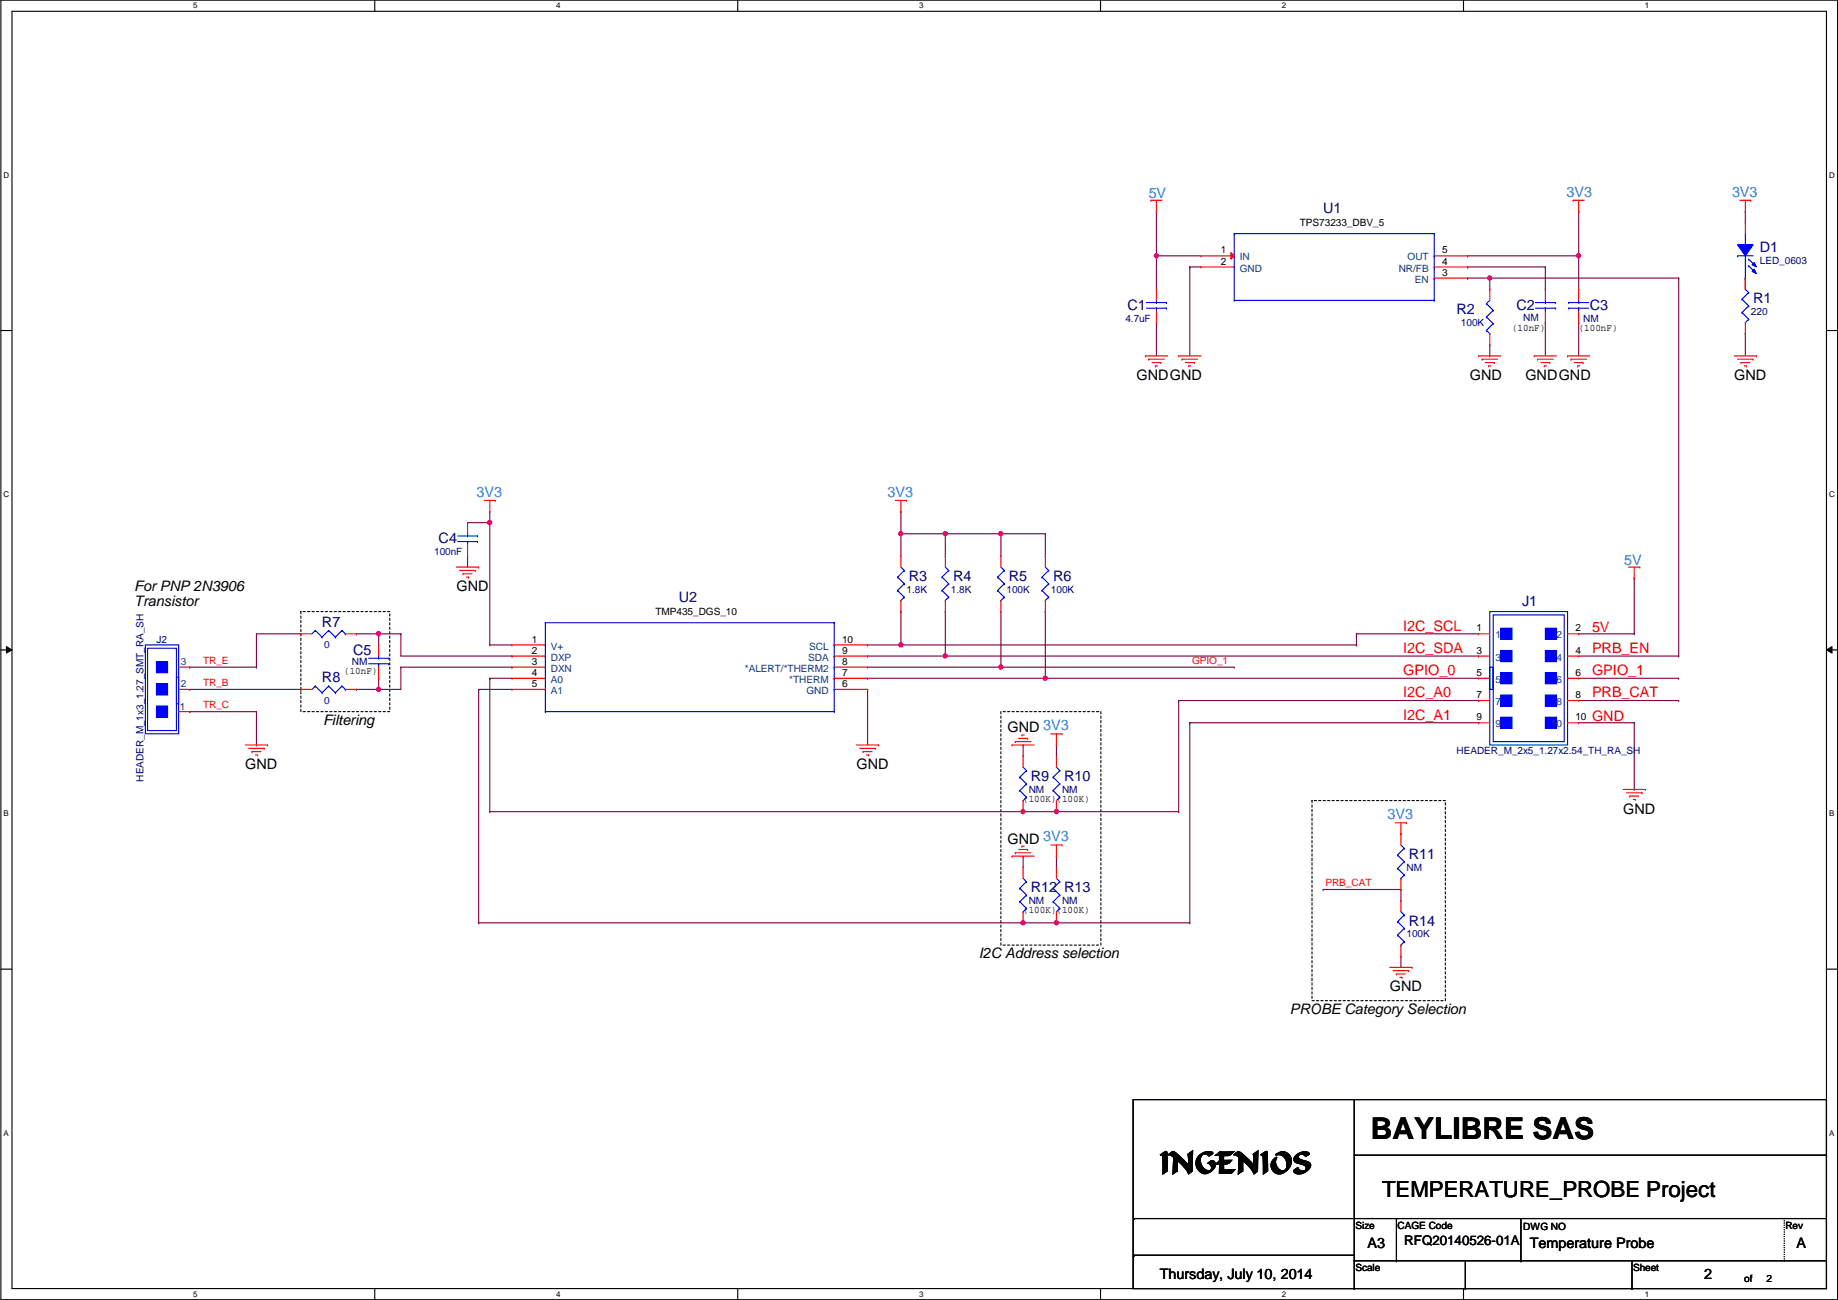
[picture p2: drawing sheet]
<svg xmlns="http://www.w3.org/2000/svg" width="420mm" height="297mm" viewBox="0 0 420 297" stroke-linecap="round" stroke-linejoin="round" font-family="sans-serif">
<path d="M.2 0h419.9v297h-419.9zM2.7 2.6h414.8v291.8h-414.8z" fill="none" stroke="#000" stroke-width=".25"/>
<g fill="#fff">
<path d="M44.2 .3h1v2h-1z"/>
<path d="M44.2 294.7h1v2h-1z"/>
</g>
<path d="M85.7 0v2.6M85.7 294.4v2.6" fill="none" stroke="#000" stroke-width=".25"/>
<g fill="#fff">
<path d="M127.1 .3h1v2h-1z"/>
<path d="M127.1 294.7h1v2h-1z"/>
</g>
<path d="M168.6 0v2.6M168.6 294.4v2.6" fill="none" stroke="#000" stroke-width=".25"/>
<g fill="#fff">
<path d="M210.1 .3h1v2h-1z"/>
<path d="M210.1 294.7h1v2h-1z"/>
</g>
<path d="M251.6 0v2.6M251.6 294.4v2.6" fill="none" stroke="#000" stroke-width=".25"/>
<g fill="#fff">
<path d="M293 .3h1v2h-1z"/>
<path d="M293 294.7h1v2h-1z"/>
</g>
<path d="M334.5 0v2.6M334.5 294.4v2.6" fill="none" stroke="#000" stroke-width=".25"/>
<g fill="#fff">
<path d="M376 .3h1v2h-1z"/>
<path d="M376 294.7h1v2h-1z"/>
<path d="M.8 39h1.3v2h-1.3z"/>
<path d="M418.2 39h1.2v2h-1.2z"/>
<path d="M.8 112h1.3v2h-1.3z"/>
<path d="M418.2 112h1.2v2h-1.2z"/>
</g>
<path d="M.2 75.5h2.5M417.5 75.5h2.6" fill="none" stroke="#000" stroke-width=".25"/>
<g fill="#fff">
<path d="M.8 185h1.2v1.9h-1.2z"/>
<path d="M418.2 185h1.1v1.9h-1.1z"/>
</g>
<path d="M.2 148.5h2.5M417.5 148.5h2.6" fill="none" stroke="#000" stroke-width=".25"/>
<path d="M1.5 147.7l1.2 .8-1.2 .7zM417.5 148.5l1.3-.8v1.5z" fill="#000"/>
<path d="M1.5 147.7l1.2 .8-1.2 .7zM417.5 148.5l1.3-.8v1.5z" fill="none" stroke="#000" stroke-width=".23"/>
<g fill="#fff">
<path d="M.8 257.9h1.2v2h-1.2z"/>
<path d="M418.2 257.9h1.1v2h-1.1z"/>
</g>
<path d="M.2 221.4h2.5M417.5 221.4h2.6" fill="none" stroke="#000" stroke-width=".25"/>
<path d="M68.8 139.7h20.3v22.9h-20.3zM228.8 162.6h22.9v53.3h-22.9zM299.9 182.9h30.5v45.7h-30.5z" fill="none" stroke="#000" stroke-width=".25" stroke-dasharray=".5 .5"/>
<path d="M198.3 147.4h.1M198.3 149.9h.1M198.3 147.4h7.6M198.3 149.9h17.8" fill="none" stroke="#800040" stroke-width=".25"/>
<circle cx="216.1" cy="149.9" r=".49" fill="#f0f"/>
<circle cx="216.1" cy="149.9" r=".49" fill="none" stroke="#f0f" stroke-width=".25"/>
<path d="M106.9 119.4h.1M112 116.9h.1M112 116.9v2.5h-5.1M106.9 127h.1M106.9 127v2.6M198.3 157.5h.1M198.3 157.5v12.7" fill="none" stroke="#800040" stroke-width=".25"/>
<circle cx="111.9" cy="119.4" r=".49" fill="#f0f"/>
<circle cx="111.9" cy="119.4" r=".49" fill="none" stroke="#f0f" stroke-width=".25"/>
<path d="M112 119.4h.1M112 119.4v28M86.6 144.8h.1M86.6 144.8h5M91.6 144.8h.1M91.6 144.8v5.1" fill="none" stroke="#800040" stroke-width=".25"/>
<circle cx="86.5" cy="144.8" r=".49" fill="#f0f"/>
<circle cx="86.5" cy="144.8" r=".49" fill="none" stroke="#f0f" stroke-width=".25"/>
<path d="M81.5 144.8h.1M81.5 157.5h.1M81.5 144.8h5.1M86.6 157.5h.1M86.6 144.8h.1M86.6 155h.1M86.6 144.8v2.6M86.6 155v2.5M91.6 152.4h.1M91.6 152.4v5.1h-10.1" fill="none" stroke="#800040" stroke-width=".25"/>
<circle cx="86.5" cy="157.5" r=".49" fill="#f0f"/>
<circle cx="86.5" cy="157.5" r=".49" fill="none" stroke="#f0f" stroke-width=".25"/>
<path d="M205.9 116.9h.1M205.9 116.9v5.1M205.9 122h.1M205.9 122h10.2M216.1 122h.1M216.1 122v5" fill="none" stroke="#800040" stroke-width=".25"/>
<circle cx="216.1" cy="121.9" r=".49" fill="#f0f"/>
<circle cx="216.1" cy="121.9" r=".49" fill="none" stroke="#f0f" stroke-width=".25"/>
<circle cx="205.9" cy="121.9" r=".49" fill="#f0f"/>
<circle cx="205.9" cy="121.9" r=".49" fill="none" stroke="#f0f" stroke-width=".25"/>
<path d="M205.9 122h.1M205.9 139.7h.1M205.9 122v5M205.9 139.7v7.7h104.2M216.1 122h12.7M228.8 122h.1M310.1 147.4h.1" fill="none" stroke="#800040" stroke-width=".25"/>
<circle cx="205.9" cy="147.3" r=".49" fill="#f0f"/>
<circle cx="205.9" cy="147.3" r=".49" fill="none" stroke="#f0f" stroke-width=".25"/>
<path d="M216.1 139.7h.1M216.1 139.7v10.2M239 139.7h.1M239 139.7v15.3h-40.7M198.3 155h.1" fill="none" stroke="#800040" stroke-width=".25"/>
<circle cx="238.9" cy="155" r=".49" fill="#f0f"/>
<circle cx="238.9" cy="155" r=".49" fill="none" stroke="#f0f" stroke-width=".25"/>
<path d="M216.1 149.9h121.9M239 155h.1M239 155h99M338 149.9h.1M112 185.5h.1M112 185.5h121.9" fill="none" stroke="#800040" stroke-width=".25"/>
<circle cx="233.9" cy="185.4" r=".49" fill="#f0f"/>
<circle cx="233.9" cy="185.4" r=".49" fill="none" stroke="#f0f" stroke-width=".25"/>
<path d="M233.9 185.5h.1M233.9 185.5h35.5M269.4 185.5h.1" fill="none" stroke="#800040" stroke-width=".25"/>
<circle cx="241.5" cy="185.4" r=".49" fill="#f0f"/>
<circle cx="241.5" cy="185.4" r=".49" fill="none" stroke="#f0f" stroke-width=".25"/>
<path d="M269.4 160.1h.1M269.4 160.1v25.4M269.4 160.1h68.6M338 160.1h.1M109.4 210.9h.1M109.4 210.9h124.5" fill="none" stroke="#800040" stroke-width=".25"/>
<circle cx="233.9" cy="210.8" r=".49" fill="#f0f"/>
<circle cx="233.9" cy="210.8" r=".49" fill="none" stroke="#f0f" stroke-width=".25"/>
<path d="M233.9 210.9h.1M233.9 210.9h38.1M272 210.9h.1" fill="none" stroke="#800040" stroke-width=".25"/>
<circle cx="241.5" cy="210.8" r=".49" fill="#f0f"/>
<circle cx="241.5" cy="210.8" r=".49" fill="none" stroke="#f0f" stroke-width=".25"/>
<g fill="none" stroke="#800040" stroke-width=".25">
<path d="M264.4 58.5h.1M264.4 58.5h10.1M233.9 170.2h.1M233.9 170.2v2.6M241.5 170.2h.1M241.5 170.2v2.6M272 165.1h.1M272 165.1v45.8M272 165.1h66M338 165.1h.1M233.9 195.6h.1M233.9 195.6v2.6"/>
<path d="M241.5 195.6h.1M241.5 195.6v2.6"/>
</g>
<circle cx="264.3" cy="58.4" r=".49" fill="#f0f"/>
<circle cx="264.3" cy="58.4" r=".49" fill="none" stroke="#f0f" stroke-width=".25"/>
<path d="M264.4 48.3h.1M264.4 58.5h.1M264.4 48.3v17.8M360.9 48.3h.1M360.9 48.3v10.2M264.4 73.7h.1M264.4 73.7v7.6M272 61h.1M272 61v20.3M272 61h2.5" fill="none" stroke="#800040" stroke-width=".25"/>
<circle cx="360.9" cy="58.4" r=".49" fill="#f0f"/>
<circle cx="360.9" cy="58.4" r=".49" fill="none" stroke="#f0f" stroke-width=".25"/>
<g fill="none" stroke="#800040" stroke-width=".25">
<path d="M335.5 58.5h.1M335.5 58.5h25.4M360.9 58.5h.1M360.9 58.5v7.6M335.5 61h.1M335.5 61h17.8M340.6 63.5h.1M340.6 63.5h43.1M353.3 73.7h.1M353.3 61h.1M353.3 61v5.1M353.3 73.7v7.6"/>
<path d="M360.9 73.7h.1M360.9 73.7v7.6"/>
</g>
<circle cx="340.5" cy="63.5" r=".49" fill="#f0f"/>
<circle cx="340.5" cy="63.5" r=".49" fill="none" stroke="#f0f" stroke-width=".25"/>
<g fill="none" stroke="#800040" stroke-width=".25">
<path d="M399 48.3h.1M399 48.3v2.5M335.5 63.5h.1M335.5 63.5h5.1M340.6 63.5h.1M340.6 63.5v2.6M340.6 78.8v2.5M383.7 63.5h.1M383.7 63.5v86.4M399 76.2h.1M399 63.5h.1M399 63.5v2.6"/>
<path d="M399 76.2v5.1M340.6 81.3h.1M373.6 132.1h.1M373.6 132.1v12.7M198.3 152.4h30.5M228.8 152.4h.1M310.1 144.8h.1M310.1 147.4h.1M310.1 144.8h27.9M310.1 144.8v2.6M360.9 144.8h12.7M360.9 155h22.8"/>
<path d="M360.9 149.9h22.8M373.6 144.8h.1M383.7 155h.1M383.7 149.9h.1M360.9 165.1h12.7M360.9 160.1h22.8M373.6 165.1h.1M373.6 165.1v15.3M383.7 160.1h.1M373.6 180.4h.1M302.5 203.2h.1M302.5 203.2h17.7"/>
<path d="M320.2 218.5h.1M320.2 203.2h.1M320.2 203.2v2.6M320.2 218.5v2.5"/>
</g>
<circle cx="228.8" cy="152.4" r=".49" fill="#f0f"/>
<circle cx="228.8" cy="152.4" r=".49" fill="none" stroke="#f0f" stroke-width=".25"/>
<g fill="none" stroke="#800040" stroke-width=".25">
<path d="M228.8 122h.1M228.8 122v5M228.8 122h10.2M91.6 149.9h25.4M91.6 152.4h25.4M109.4 157.5h.1M109.4 157.5v53.4M109.4 157.5h7.6M112 155h.1M112 147.4h.1M112 155v30.5M112 155h5"/>
<path d="M112 147.4h5M117 149.9h.1M117 152.4h.1"/>
</g>
<circle cx="228.8" cy="121.9" r=".49" fill="#f0f"/>
<circle cx="228.8" cy="121.9" r=".49" fill="none" stroke="#f0f" stroke-width=".25"/>
<g fill="none" stroke="#800040" stroke-width=".25">
<path d="M228.8 139.7v12.7M239 122h.1M239 122v5M43.4 152.4h.1M43.4 152.4h15.2M43.4 157.5h25.4M58.6 152.4h.1M68.8 144.8h.1M68.8 157.5h.1M68.8 144.8h-10.2v7.6M228.8 152.4h.1M228.8 152.4h53.3"/>
<path d="M282.1 152.4h.1M43.4 162.6h.1M43.4 162.6h15.2v7.6M58.6 170.2h.1"/>
</g>
<g fill="none" stroke="#f00" stroke-width=".25">
<path d="M263.1 45.8h.1M263.1 45.8h2.5M264.4 48.3h.1M264.4 45.8v2.5M359.6 45.8h.1M359.6 45.8h2.6M360.9 48.3h.1M360.9 45.8v2.5M397.7 45.8h2.6M399 48.3h.1M399 45.8v2.5M400.3 45.8h.1"/>
<path d="M340.6 66.1h.1M340.6 78.8h.1M340.6 66.1v2.5M340.6 76.2v2.6M353.3 66.1h.1M353.3 73.7h.1M353.3 66.1v2.5M353.3 71.2v2.5M261.8 81.3h.1M261.8 81.3h5.1M262.6 82.1h.1M262.6 82.1h3.5"/>
<path d="M263.3 82.8h2.1M264.1 83.6h.1M264.1 83.6h.5M265.4 82.8h.1M269.4 81.3h.1M269.4 81.3h5.1M270.2 82.1h.1M270.2 82.1h3.6M271 82.8h2M271.7 83.6h.1M271.7 83.6h.5M273 82.8h.1"/>
<path d="M338 81.3h.1M338 81.3h5.1M338.8 82.1h.1M338.8 82.1h3.5M339.5 82.8h2.1M340.3 83.6h.1M340.3 83.6h.5M341.6 82.8h.1M350.7 81.3h.1M350.7 81.3h5.1M351.5 82.1h.1M351.5 82.1h3.5"/>
<path d="M352.2 82.8h2.1M353 83.6h.1M353 83.6h.5M354.3 82.8h.1M358.3 81.3h.1M358.3 81.3h5.1M359.1 82.1h.1M359.1 82.1h3.6M359.9 82.8h2M360.6 83.6h.1M360.6 83.6h.5M361.9 82.8h.1"/>
<path d="M396.4 81.3h5.1M397.2 82.1h3.6M398 82.8h.1M398 82.8h2M398.7 83.6h.5M399.2 83.6h.1M400.8 82.1h.1M401.5 81.3h.1M110.7 114.3h2.5M112 116.9h.1M112 114.3v2.6M113.2 114.3h.1"/>
<path d="M204.7 114.3h2.5M205.9 116.9h.1M205.9 114.3v2.6M207.2 114.3h.1M104.3 129.6h5.1M105.1 130.3h3.6M105.9 131.1h.1M105.9 131.1h2M106.6 131.9h.5M107.1 131.9h.1M108.7 130.3h.1M109.4 129.6h.1"/>
<path d="M205.9 127h.1M205.9 139.7h.1M205.9 127v2.6M205.9 137.2v2.5M216.1 127h.1M216.1 139.7h.1M216.1 127v2.6M216.1 137.2v2.5M372.3 129.6h2.6M373.6 132.1h.1M373.6 129.6v2.5M374.9 129.6h.1"/>
<path d="M68.8 144.8h.1M68.8 157.5h.1M68.8 144.8h2.5M68.8 157.5h2.5M78.9 144.8h2.6M78.9 157.5h2.6M81.5 144.8h.1M81.5 157.5h.1M86.6 147.4h.1M86.6 155h.1M86.6 147.4v2.5M86.6 152.4v2.6"/>
<path d="M56.1 170.2h5.1M56.8 171h3.6M57.6 171.7h.1M57.6 171.7h2M58.4 172.5h.5M58.9 172.5h.1M60.4 171h.1M61.2 170.2h.1M195.8 170.2h5.1M196.5 171h3.6M197.3 171.7h.1M197.3 171.7h2"/>
<path d="M198.1 172.5h.5M198.6 172.5h.1M200.1 171h.1M200.9 170.2h.1M231.3 170.2h.1M231.3 170.2h5.1M232.1 169.5h.1M232.1 169.5h3.6M232.9 168.7h2M233.6 167.9h.1M233.6 167.9h.5M233.9 172.8h.1"/>
<path d="M233.9 172.8v2.5M234.9 168.7h.1M240.2 167.7h2.6M241.5 170.2h.1M241.5 167.7v2.5M242.8 167.7h.1M231.3 195.6h.1M231.3 195.6h5.1M232.1 194.9h.1M232.1 194.9h3.6M232.9 194.1h2M233.6 193.3h.1"/>
<path d="M233.6 193.3h.5M233.9 185.5h.1M233.9 182.9v2.6M234.9 194.1h.1M240.2 193.1h2.6M241.5 195.6h.1M241.5 198.2h.1M241.5 193.1v2.5M241.5 198.2v2.5M242.8 193.1h.1M319 188h2.5M320.2 190.5h.1"/>
<path d="M320.2 188v2.5M321.5 188h.1M371 180.4h5.1M371.8 181.1h3.6M372.6 181.9h.1M372.6 181.9h2M373.3 182.7h.5M373.8 182.7h.1M375.4 181.1h.1M376.1 180.4h.1M241.5 210.9h.1M241.5 208.3v2.6"/>
<path d="M320.2 205.8h.1M320.2 218.5h.1M320.2 205.8v2.5M320.2 215.9v2.6M317.7 221h5.1M318.5 221.8h3.5M319.2 222.5h.1M319.2 222.5h2.1M320 223.3h.5M320.5 223.3h.1M322 221.8h.1M322.8 221h.1"/>
</g>
<g fill="none" stroke="#000" stroke-width=".25">
<path d="M259 251.2h158.5v43.2h-158.5zM309.6 251.2v43.2M259.3 278.4h.1M259.3 278.4h158.2M309.6 263.9h107.9M319.2 278.4v9.7M347.7 278.4v9.7M417.5 263.9h.1M259.3 286.8h.1M259.3 286.8h50.3M309.6 288.1h.1M309.6 294.4h.1"/>
<path d="M309.6 288.1h107.9M319.2 288.1h.1M335 294.4h.1M335 288.1v6.3M347.7 288.1h.1M373.1 294.4h.1M373.1 288.1v6.3"/>
</g>
<path d="M407.9 278.4v9.7M407.9 288.1h.1" fill="none" stroke="#000" stroke-width=".25" stroke-dasharray="0 .5"/>
<g fill="none" stroke="#00f" stroke-width=".25">
<path d="M339.8 69.4h.1M339.8 72.4h.1M339.8 75.5h.1M339.8 69.4l1.5 1.5M339.8 72.4l1.5 1.6M339.8 75.5l.8 .7M340.6 76.2h.1M340.6 68.6l-.8 .8M341.3 70.9h.1M341.3 74h.1M341.3 70.9l-1.5 1.5M341.3 74l-1.5 1.5"/>
<path d="M351 70.4h4.5M351 69.1h4.5M353.3 69.1h.1M353.3 70.4h.1M353.3 68.6v.5M353.3 70.4v.8M355.5 70.4h.1M355.5 69.1h.1M205.2 131.9h.1M205.2 134.9h.1M205.2 131.9l1.5 1.5M205.2 134.9l1.5 1.5"/>
<path d="M205.9 137.2h.1M205.9 129.6l.8 .7M206.7 130.3h.1M206.7 133.4h.1M206.7 136.4h.1M206.7 130.3l-1.5 1.6M206.7 133.4l-1.5 1.5M206.7 136.4l-.8 .8M215.3 131.9h.1M215.3 134.9h.1M215.3 131.9l1.6 1.5M215.3 134.9l1.6 1.5"/>
<path d="M216.1 137.2h.1M216.1 129.6l.8 .7M216.9 130.3h.1M216.9 133.4h.1M216.9 136.4h.1M216.9 130.3l-1.6 1.6M216.9 133.4l-1.6 1.5M216.9 136.4l-.8 .8M72.1 144.1h.1M72.1 156.8h.1M72.1 144.1l-.8 .7M72.1 144.1l1.5 1.5"/>
<path d="M72.1 156.8l-.8 .7M72.1 156.8l1.5 1.5M73.6 145.6h.1M73.6 158.3h.1M75.1 144.1h.1M75.1 156.8h.1M75.1 144.1l-1.5 1.5M75.1 144.1l1.6 1.5M75.1 156.8l-1.5 1.5M75.1 156.8l1.6 1.5M76.7 145.6h.1M76.7 158.3h.1"/>
<path d="M78.2 144.1h.1M78.2 156.8h.1M78.2 144.1l-1.5 1.5M78.2 144.1l.7 .7M78.2 156.8l-1.5 1.5M78.2 156.8l.7 .7M78.9 144.8h.1M78.9 157.5h.1M84.3 151.7h4.5M84.3 150.4h4.5M86.6 150.4h.1M86.6 151.7h.1"/>
<path d="M86.6 149.9v.5M86.6 151.7v.7M88.8 151.7h.1M88.8 150.4h.1M233.1 177.6h.1M233.1 177.6l1.5 1.5M233.9 175.3l.7 .8M234.6 176.1h.1M234.6 179.1h.1M234.6 176.1l-1.5 1.5M234.6 179.1l-1.5 1.5M233.1 180.6h.1"/>
<path d="M233.1 180.6l1.5 1.6M233.9 182.9h.1M234.6 182.2h.1M234.6 182.2l-.7 .7M240.7 203h.1M240.7 206h.1M240.7 203l1.6 1.5M240.7 206l1.6 1.6M241.5 208.3h.1M241.5 200.7l.8 .8M242.3 201.5h.1M242.3 204.5h.1"/>
<path d="M242.3 207.6h.1M242.3 201.5l-1.6 1.5M242.3 204.5l-1.6 1.5M242.3 207.6l-.8 .7M319.5 210.6h.1M319.5 213.7h.1M319.5 210.6l1.5 1.5M319.5 213.7l1.5 1.5M320.2 215.9h.1M320.2 208.3l.8 .8M321 209.1h.1M321 212.1h.1"/>
<path d="M321 215.2h.1M321 209.1l-1.5 1.5M321 212.1l-1.5 1.6M321 215.2l-.8 .7"/>
</g>
<path d="M343.1 143.6h2.5v2.5h-2.5z" fill-rule="evenodd" fill="#00f"/>
<path d="M343.1 143.6h2.5v2.5h-2.5z" fill="none" stroke="#00f" stroke-width=".25"/>
<path d="M343.1 148.6h2.5v2.6h-2.5z" fill-rule="evenodd" fill="#00f"/>
<path d="M343.1 148.6h2.5v2.6h-2.5z" fill="none" stroke="#00f" stroke-width=".25"/>
<path d="M343.1 153.7h2.5v2.6h-2.5z" fill-rule="evenodd" fill="#00f"/>
<path d="M340.6 139.7h17.7v30.5h-17.7zM341.3 140.5h16.3v29h-16.3zM343.1 153.7h2.5v2.6h-2.5z" fill="none" stroke="#00f" stroke-width=".25"/>
<path d="M343.1 158.8h2.5v2.5h-2.5z" fill-rule="evenodd" fill="#00f"/>
<path d="M343.1 158.8h2.5v2.5h-2.5z" fill="none" stroke="#00f" stroke-width=".25"/>
<path d="M343.1 163.9h2.5v2.5h-2.5z" fill-rule="evenodd" fill="#00f"/>
<path d="M340.6 152.4h.7v5.1h-.7zM343.1 163.9h2.5v2.5h-2.5z" fill="none" stroke="#00f" stroke-width=".25"/>
<path d="M353.3 163.9h2.5v2.5h-2.5z" fill-rule="evenodd" fill="#00f"/>
<path d="M353.3 163.9h2.5v2.5h-2.5z" fill="none" stroke="#00f" stroke-width=".25"/>
<path d="M353.3 143.6h2.5v2.5h-2.5z" fill-rule="evenodd" fill="#00f"/>
<path d="M353.3 143.6h2.5v2.5h-2.5z" fill="none" stroke="#00f" stroke-width=".25"/>
<path d="M353.3 148.6h2.5v2.6h-2.5z" fill-rule="evenodd" fill="#00f"/>
<path d="M353.3 148.6h2.5v2.6h-2.5z" fill="none" stroke="#00f" stroke-width=".25"/>
<path d="M353.3 153.7h2.5v2.6h-2.5z" fill-rule="evenodd" fill="#00f"/>
<path d="M353.3 153.7h2.5v2.6h-2.5z" fill="none" stroke="#00f" stroke-width=".25"/>
<path d="M353.3 158.8h2.5v2.5h-2.5z" fill-rule="evenodd" fill="#00f"/>
<g fill="none" stroke="#00f" stroke-width=".25">
<path d="M282.1 53.4h.1M282.1 58.5h.1M282.1 53.4v15.2M282.1 53.4h45.8M327.9 53.4h.1M327.9 58.5h.1M327.9 53.4v15.2M282.1 68.6h.1M282.1 61h.1M282.1 68.6h45.8M327.9 68.6h.1M327.9 63.5h.1"/>
<path d="M327.9 61h.1M353.3 158.8h2.5v2.5h-2.5z"/>
</g>
<g fill="none" stroke="#f00" stroke-width=".25">
<path d="M338 144.8h.1M338 149.9h.1M338 155h.1M338 144.8h2.6M338 149.9h2.6M338 155h2.6M358.3 144.8h2.6M358.3 149.9h2.6M358.3 155h2.6M360.9 144.8h.1M360.9 149.9h.1M360.9 155h.1"/>
<path d="M338 160.1h.1M338 165.1h.1M338 160.1h2.6M338 165.1h2.6M358.3 160.1h2.6M358.3 165.1h2.6M360.9 160.1h.1M360.9 165.1h.1"/>
</g>
<path d="M281.4 57.7l.7 .8-.7 .7z" fill="#f00"/>
<g fill="none" stroke="#f00" stroke-width=".25">
<path d="M274.5 58.5h.1M274.5 58.5h7.6M281.4 57.7l.7 .8-.7 .7zM327.9 58.5h7.6M335.5 58.5h.1M274.5 61h.1M274.5 61h7.6M327.9 61h7.6M327.9 63.5h7.6M335.5 63.5h.1M335.5 61h.1M228.8 127h.1"/>
<path d="M228.8 139.7h.1M228.8 127v2.6M228.8 137.2v2.5M117 147.4h.1M117 149.9h.1M117 152.4h.1M117 155h.1M117 157.5h.1M117 147.4h7.7M117 149.9h7.7M117 152.4h7.7M117 155h7.7"/>
<path d="M117 157.5h7.7M190.7 147.4h7.6M190.7 149.9h7.6M190.7 152.4h7.6M190.7 155h7.6M190.7 157.5h7.6M198.3 157.5h.1M198.3 155h.1M198.3 152.4h.1M198.3 149.9h.1M198.3 147.4h.1"/>
</g>
<g fill="none" stroke="#00f" stroke-width=".25">
<path d="M397.2 58.5h.1M397.2 58.5h3.6M399 55.9h.1M399 53.4v2.5M399 58.5v5M399 63.5h.1M228 131.9h.1M228 134.9h.1M228 131.9l1.6 1.5M228 134.9l1.6 1.5M228.8 137.2h.1M228.8 129.6l.8 .7"/>
<path d="M229.6 130.3h.1M229.6 133.4h.1M229.6 136.4h.1M229.6 130.3l-1.6 1.6M229.6 133.4l-1.6 1.5M229.6 136.4l-.8 .8M124.7 142.3h.1M124.7 147.4h.1M124.7 149.9h.1M124.7 152.4h.1M124.7 155h.1M124.7 157.5h.1"/>
<path d="M124.7 142.3v20.3M124.7 142.3h66M190.7 142.3h.1M190.7 157.5h.1M190.7 155h.1M190.7 152.4h.1M190.7 149.9h.1M190.7 147.4h.1M190.7 142.3v20.3M124.7 162.6h.1M124.7 162.6h66M190.7 162.6h.1"/>
</g>
<path d="M397.2 55.9h3.6l-1.8 2.6z" fill-rule="evenodd" fill="#00f"/>
<path d="M397.2 55.9h3.6l-1.8 2.6z" fill="none" stroke="#00f" stroke-width=".25"/>
<path d="M400.5 62l.5-.5 .5 1z" fill-rule="evenodd" fill="#00f"/>
<path d="M400.5 62l.5-.5 .5 1z" fill="none" stroke="#00f" stroke-width=".25"/>
<path d="M400.5 60.5l.5-.5 .5 1z" fill-rule="evenodd" fill="#00f"/>
<g fill="none" stroke="#00f" stroke-width=".25">
<path d="M399.7 59.2h.1M399.7 59.2l1.6 1.5M399.7 60.7h.1M399.7 60.7l1.6 1.6M400.5 60.5l.5-.5 .5 1zM238.2 131.9h.1M238.2 134.9h.1M238.2 131.9l1.5 1.5M238.2 134.9l1.5 1.5M239 137.2h.1M239 129.6l.7 .7M239.7 130.3h.1"/>
<path d="M239.7 133.4h.1M239.7 136.4h.1M239.7 130.3l-1.5 1.6M239.7 133.4l-1.5 1.5M239.7 136.4l-.7 .8M33.2 147.4h7.6v20.3h-7.6zM240.7 177.6h.1M240.7 177.6l1.6 1.5M241.5 175.3l.8 .8M242.3 176.1h.1M242.3 179.1h.1M242.3 176.1l-1.6 1.5"/>
<path d="M242.3 179.1l-1.6 1.5M240.7 180.6h.1M240.7 180.6l1.6 1.6M241.5 182.9h.1M242.3 182.2h.1M242.3 182.2l-.8 .7M319.5 195.4h.1M319.5 198.4h.1M319.5 195.4l1.5 1.5M319.5 198.4l1.5 1.5M320.2 193.1l.8 .7M321 193.8h.1"/>
<path d="M321 196.9h.1M321 199.9h.1M321 193.8l-1.5 1.6M321 196.9l-1.5 1.5M321 199.9l-.8 .8M320.2 200.7h.1"/>
</g>
<g fill="none" stroke="#f00" stroke-width=".25">
<path d="M399 50.8h.1M399 50.8v2.6M399 66.1h.1M399 63.5v2.6M239 127h.1M239 139.7h.1M239 127v2.6M239 137.2v2.5M241.5 172.8h.1M241.5 172.8v2.5M241.5 185.5h.1M241.5 182.9v2.6"/>
<path d="M320.2 190.5h.1M320.2 190.5v2.6M320.2 203.2h.1M320.2 200.7v2.5"/>
</g>
<path d="M35.8 151.2h2.5v2.5h-2.5z" fill-rule="evenodd" fill="#00f"/>
<path d="M35.8 151.2h2.5v2.5h-2.5z" fill="none" stroke="#00f" stroke-width=".25"/>
<path d="M35.8 156.3h2.5v2.5h-2.5z" fill-rule="evenodd" fill="#00f"/>
<path d="M35.8 156.3h2.5v2.5h-2.5z" fill="none" stroke="#00f" stroke-width=".25"/>
<path d="M35.8 161.3h2.5v2.6h-2.5z" fill-rule="evenodd" fill="#00f"/>
<g fill="none" stroke="#00f" stroke-width=".25">
<path d="M262.1 70.4h4.5M262.1 69.1h4.5M264.4 69.1h.1M264.4 70.4h.1M264.4 68.6v.5M264.4 70.4v.8M266.6 70.4h.1M266.6 69.1h.1M358.6 70.4h.1M358.6 69.1h.1M358.6 70.4h4.6M358.6 69.1h4.6"/>
<path d="M360.9 69.1h.1M360.9 70.4h.1M360.9 68.6v.5M360.9 70.4v.8M398.2 68.4h.1M398.2 71.4h.1M398.2 68.4l1.5 1.5M398.2 71.4l1.5 1.5M399 73.7h.1M399 66.1l.7 .7M399.7 66.8h.1M399.7 69.9h.1"/>
<path d="M399.7 72.9h.1M399.7 66.8l-1.5 1.6M399.7 69.9l-1.5 1.5M399.7 72.9l-.7 .8M104.6 123.7h4.6M104.6 122.5h4.6M106.9 122.5h.1M106.9 123.7h.1M106.9 122v.5M106.9 123.7v.8M109.2 123.7h.1M109.2 122.5h.1"/>
<path d="M33.7 148.1h6.6v18.8h-6.6zM40.3 154.7h.5v6.1h-.5zM35.8 161.3h2.5v2.6h-2.5zM233.1 203h.1M233.1 206h.1M233.1 203l1.5 1.5M233.1 206l1.5 1.6M233.9 208.3h.1M233.9 200.7l.7 .8M234.6 201.5h.1M234.6 204.5h.1M234.6 207.6h.1"/>
<path d="M234.6 201.5l-1.5 1.5M234.6 204.5l-1.5 1.5M234.6 207.6l-.7 .7"/>
</g>
<g fill="none" stroke="#f00" stroke-width=".25">
<path d="M264.4 66.1h.1M264.4 73.7h.1M264.4 66.1v2.5M264.4 71.2v2.5M360.9 66.1h.1M360.9 73.7h.1M360.9 66.1v2.5M360.9 71.2v2.5M399 63.5h.1M399 76.2h.1M399 63.5v2.6M399 73.7v2.5"/>
<path d="M106.9 119.4h.1M106.9 119.4v2.6M106.9 127h.1M106.9 124.5v2.5M40.8 157.5h2.6M40.8 152.4h2.6M43.4 157.5h.1M43.4 152.4h.1M40.8 162.6h2.6M43.4 162.6h.1M233.9 198.2h.1M233.9 198.2v2.5"/>
<path d="M233.9 210.9h.1M233.9 208.3v2.6"/>
</g>
<circle cx="216.1" cy="149.9" r=".49" fill="#f0f"/>
<circle cx="216.1" cy="149.9" r=".49" fill="none" stroke="#f0f" stroke-width=".25"/>
<circle cx="111.9" cy="119.4" r=".49" fill="#f0f"/>
<circle cx="111.9" cy="119.4" r=".49" fill="none" stroke="#f0f" stroke-width=".25"/>
<circle cx="86.5" cy="144.8" r=".49" fill="#f0f"/>
<circle cx="86.5" cy="144.8" r=".49" fill="none" stroke="#f0f" stroke-width=".25"/>
<circle cx="86.5" cy="157.5" r=".49" fill="#f0f"/>
<circle cx="86.5" cy="157.5" r=".49" fill="none" stroke="#f0f" stroke-width=".25"/>
<circle cx="216.1" cy="121.9" r=".49" fill="#f0f"/>
<circle cx="216.1" cy="121.9" r=".49" fill="none" stroke="#f0f" stroke-width=".25"/>
<circle cx="205.9" cy="121.9" r=".49" fill="#f0f"/>
<circle cx="205.9" cy="121.9" r=".49" fill="none" stroke="#f0f" stroke-width=".25"/>
<circle cx="205.9" cy="147.3" r=".49" fill="#f0f"/>
<circle cx="205.9" cy="147.3" r=".49" fill="none" stroke="#f0f" stroke-width=".25"/>
<circle cx="238.9" cy="155" r=".49" fill="#f0f"/>
<circle cx="238.9" cy="155" r=".49" fill="none" stroke="#f0f" stroke-width=".25"/>
<circle cx="233.9" cy="185.4" r=".49" fill="#f0f"/>
<circle cx="233.9" cy="185.4" r=".49" fill="none" stroke="#f0f" stroke-width=".25"/>
<circle cx="241.5" cy="185.4" r=".49" fill="#f0f"/>
<circle cx="241.5" cy="185.4" r=".49" fill="none" stroke="#f0f" stroke-width=".25"/>
<circle cx="233.9" cy="210.8" r=".49" fill="#f0f"/>
<circle cx="233.9" cy="210.8" r=".49" fill="none" stroke="#f0f" stroke-width=".25"/>
<circle cx="241.5" cy="210.8" r=".49" fill="#f0f"/>
<circle cx="241.5" cy="210.8" r=".49" fill="none" stroke="#f0f" stroke-width=".25"/>
<circle cx="264.3" cy="58.4" r=".49" fill="#f0f"/>
<circle cx="264.3" cy="58.4" r=".49" fill="none" stroke="#f0f" stroke-width=".25"/>
<circle cx="360.9" cy="58.4" r=".49" fill="#f0f"/>
<circle cx="360.9" cy="58.4" r=".49" fill="none" stroke="#f0f" stroke-width=".25"/>
<circle cx="340.5" cy="63.5" r=".49" fill="#f0f"/>
<circle cx="340.5" cy="63.5" r=".49" fill="none" stroke="#f0f" stroke-width=".25"/>
<circle cx="228.8" cy="152.4" r=".49" fill="#f0f"/>
<circle cx="228.8" cy="152.4" r=".49" fill="none" stroke="#f0f" stroke-width=".25"/>
<circle cx="228.8" cy="121.9" r=".49" fill="#f0f"/>
<circle cx="228.8" cy="121.9" r=".49" fill="none" stroke="#f0f" stroke-width=".25"/>
<g font-size="6.9">
<text x="313.4" y="260.2">BAYLIBRE SAS</text>
<text x="265.2" y="268.1">INGENIOS</text>
</g>
<text font-size="5.1" x="315.9" y="273.6">TEMPERATURE_PROBE Project</text>
<g font-size="3.3" fill="#0080ff">
<text x="262.6" y="45.2">5V</text>
<text x="358.1" y="44.9">3V3</text>
<text x="395.9" y="44.9">3V3</text>
<text x="108.9" y="113.5">3V3</text>
<text x="202.9" y="113.5">3V3</text>
<text x="371.3" y="129">5V</text>
<text x="317.2" y="187.2">3V3</text>
</g>
<g font-size="3.3" fill="#000080">
<text x="302.5" y="48.7">U1</text>
<text x="402.3" y="57.6">D1</text>
<text x="257.8" y="70.8">C1</text>
<text x="332.9" y="71.8">R2</text>
<text x="346.7" y="70.8">C2</text>
<text x="363.4" y="70.8">C3</text>
<text x="400.8" y="69.3">R1</text>
<text x="100.3" y="124.2">C4</text>
<text x="155.1" y="137.6">U2</text>
<text x="207.7" y="132.8">R3</text>
<text x="217.9" y="132.8">R4</text>
<text x="230.6" y="132.8">R5</text>
<text x="240.7" y="132.8">R6</text>
<text x="73.6" y="143.2">R7</text>
<text x="347.9" y="138.4">J1</text>
<text x="80.7" y="149.6">C5</text>
<text x="73.6" y="155.9">R8</text>
<text x="235.7" y="178.5">R9</text>
<text x="243.3" y="178.5">R10</text>
<text x="322" y="196.3">R11</text>
<text x="235.7" y="203.9">R12 R13</text>
<text x="322" y="211.5">R14</text>
</g>
<g font-size="3.3">
<text x="259.8" y="86.8">GNDGND</text>
<text x="336" y="86.8">GND</text>
<text x="348.7" y="86.8">GNDGND</text>
<text x="396.4" y="86.8">GND</text>
<text x="30.7" y="135.1">For PNP 2N3906</text>
<text x="104.3" y="135.1">GND</text>
<text x="30.7" y="138.5">Transistor</text>
<text x="73.9" y="165.6">Filtering</text>
<text x="230.3" y="167.3">GND 3V3</text>
<text x="56.1" y="175.7">GND</text>
<text x="195.8" y="175.7">GND</text>
<text x="371" y="185.9">GND</text>
<text x="230.3" y="192.7">GND 3V3</text>
<text x="223.7" y="218.9">I2C Address selection</text>
<text x="317.7" y="226.5">GND</text>
<text x="294.8" y="231.6">PROBE Category Selection</text>
<text x="312.6" y="285.2">A3</text>
<text x="349.7" y="285.2">Temperature Probe</text>
<text x="410.7" y="285.2">A</text>
<text x="265.1" y="292.3">Thursday, July 10, 2014</text>
<text x="389.6" y="292.3">2</text>
</g>
<g font-size="3.3" fill="#f00">
<text x="320.7" y="149.2">I2C_SDA</text>
<text x="320.7" y="144.1">I2C_SCL</text>
<text x="363.9" y="144.3">5V</text>
<text x="363.9" y="149.2">PRB_EN</text>
<text x="320.7" y="154.3">GPIO_0</text>
<text x="363.9" y="154.3">GPIO_1</text>
<text x="320.7" y="159.3">I2C_A0</text>
<text x="363.9" y="159.3">PRB_CAT</text>
<text x="320.7" y="164.4">I2C_A1</text>
<text x="363.9" y="164.6">GND</text>
</g>
<text font-size="3" x="321" y="284.5">RFQ20140526-01A</text>
<g font-size="2.3">
<text x="297.1" y="51.6">TPS73233_DBV_5</text>
<text x="279.1" y="57.9">1</text>
<text x="329.6" y="57.9">5</text>
<text x="279.1" y="60.5">2</text>
<text x="329.6" y="63">3</text>
<text x="329.6" y="60.5">4</text>
<text x="345.6" y="75.6">(10nF)</text>
<text x="360.9" y="75.6">(100nF)</text>
<text x="149.8" y="140.5">TMP435_DGS_10</text>
<text x="121.6" y="146.8">1</text>
<text x="121.6" y="149.4">2</text>
<text x="192.5" y="149.4">9</text>
<text x="192.5" y="146.8">10</text>
<text x="337.5" y="144.3">1</text>
<text x="337.5" y="149.4">3</text>
<text x="360.1" y="144.3">2</text>
<text x="360.1" y="149.4">4</text>
<text x="78.7" y="154.1">(10nF)</text>
<text x="121.6" y="151.9">3</text>
<text x="121.6" y="154.4">4</text>
<text x="192.5" y="154.4">7</text>
<text x="192.5" y="151.9">8</text>
<text x="337.5" y="154.4">5</text>
<text x="360.1" y="154.4">6</text>
<text x="121.6" y="157">5</text>
<text x="192.5" y="157">6</text>
<text x="337.5" y="159.5">7</text>
<text x="360.1" y="159.5">8</text>
<text x="337.5" y="164.6">9</text>
<text x="360.1" y="164.6">10</text>
<text x="233.9" y="183.3">(100K)(100K)</text>
<text x="233.9" y="208.7">(100K)(100K)</text>
<text x="309.8" y="280.8">Size</text>
<text x="319.5" y="280.8">CAGE Code</text>
<text x="348.2" y="281">DWG NO</text>
<text x="408.1" y="280.8">Rev</text>
<text x="309.8" y="290.4">Scale</text>
<text x="373.3" y="290.4">Sheet</text>
<text x="398.7" y="292.9">of</text>
<text x="403.8" y="292.9">2</text>
</g>
<g font-size="2.3" fill="#004080">
<text x="283.4" y="59.5">IN</text>
<text x="321.8" y="59.5">OUT</text>
<text x="283.4" y="62.1">GND</text>
<text x="319.7" y="62.1">NR/FB</text>
<text x="323.4" y="64.6">EN</text>
<text x="125.9" y="148.4">V+</text>
<text x="185" y="148.4">SCL</text>
<text x="341.8" y="145.9">1</text>
<text x="355.8" y="145.9">2</text>
<text x="41.3" y="152">3</text>
<text x="125.9" y="151">DXP</text>
<text x="125.9" y="153.5">DXN</text>
<text x="170.3" y="153.5">*ALERT/*THERM2</text>
<text x="184.7" y="151">SDA</text>
<text x="341.8" y="151">3</text>
<text x="355.8" y="151">4</text>
<text x="41.3" y="157.1">2</text>
<text x="125.9" y="156">A0</text>
<text x="125.9" y="158.6">A1</text>
<text x="180.4" y="156">*THERM</text>
<text x="184.4" y="158.6">GND</text>
<text x="341.8" y="156">5</text>
<text x="341.8" y="161.1">7</text>
<text x="355.8" y="156">6</text>
<text x="355.8" y="161.1">8</text>
<text x="41.1" y="162.1">1</text>
<text x="341.8" y="166.2">9</text>
<text x="354.5" y="166.2">10</text>
</g>
<g font-size="2.3" fill="#000080">
<text x="402.3" y="60.3">LED_0603</text>
<text x="400.3" y="72">220</text>
<text x="257.2" y="73.5">4.7uF</text>
<text x="334" y="74.5">100K</text>
<text x="348.2" y="73.2">NM</text>
<text x="361.9" y="73.5">NM</text>
<text x="99.3" y="126.8">100nF</text>
<text x="207.2" y="135.5">1.8K</text>
<text x="217.4" y="135.5">1.8K</text>
<text x="230.1" y="135.5">100K</text>
<text x="240.2" y="135.5">100K</text>
<text x="35.8" y="146.9">J2</text>
<text x="74.1" y="148.2">0</text>
<text x="80.5" y="152">NM</text>
<text x="74.1" y="160.9">0</text>
<text x="332.9" y="172.3">HEADER_M_2x5_1.27x2.54_TH_RA_SH</text>
<text x="32.8" y="178.6" transform="rotate(-90 32.8 178.6)">HEADER_M_1x3_1.27_SMT_RA_SH</text>
<text x="235.2" y="181.2">NM</text>
<text x="242.8" y="181.2">NM</text>
<text x="321.5" y="199">NM</text>
<text x="235.2" y="206.6">NM</text>
<text x="242.8" y="206.6">NM</text>
<text x="321.5" y="214.2">100K</text>
</g>
<g font-size="2.3" fill="#f00">
<text x="46.4" y="151.7">TR_E</text>
<text x="272.5" y="151.7">GPIO_1</text>
<text x="46.4" y="156.8">TR_B</text>
<text x="46.4" y="161.9">TR_C</text>
<text x="303" y="202.5">PRB_CAT</text>
</g>
<g font-size="1.8">
<text x="44.2" y="1.9">5</text>
<text x="127.1" y="1.9">4</text>
<text x="210.1" y="1.9">3</text>
<text x="293" y="1.9">2</text>
<text x="376" y="1.9">1</text>
<text x=".8" y="40.6">D</text>
<text x="418.2" y="40.6">D</text>
<text x=".8" y="113.6">C</text>
<text x="418.2" y="113.6">C</text>
<text x=".8" y="186.6">B</text>
<text x="418.2" y="186.6">B</text>
<text x=".8" y="259.5">A</text>
<text x="418.2" y="259.5">A</text>
<text x="44.2" y="296.3">5</text>
<text x="127.1" y="296.3">4</text>
<text x="210.1" y="296.3">3</text>
<text x="293" y="296.3">2</text>
<text x="376" y="296.3">1</text>
</g>
</svg>
